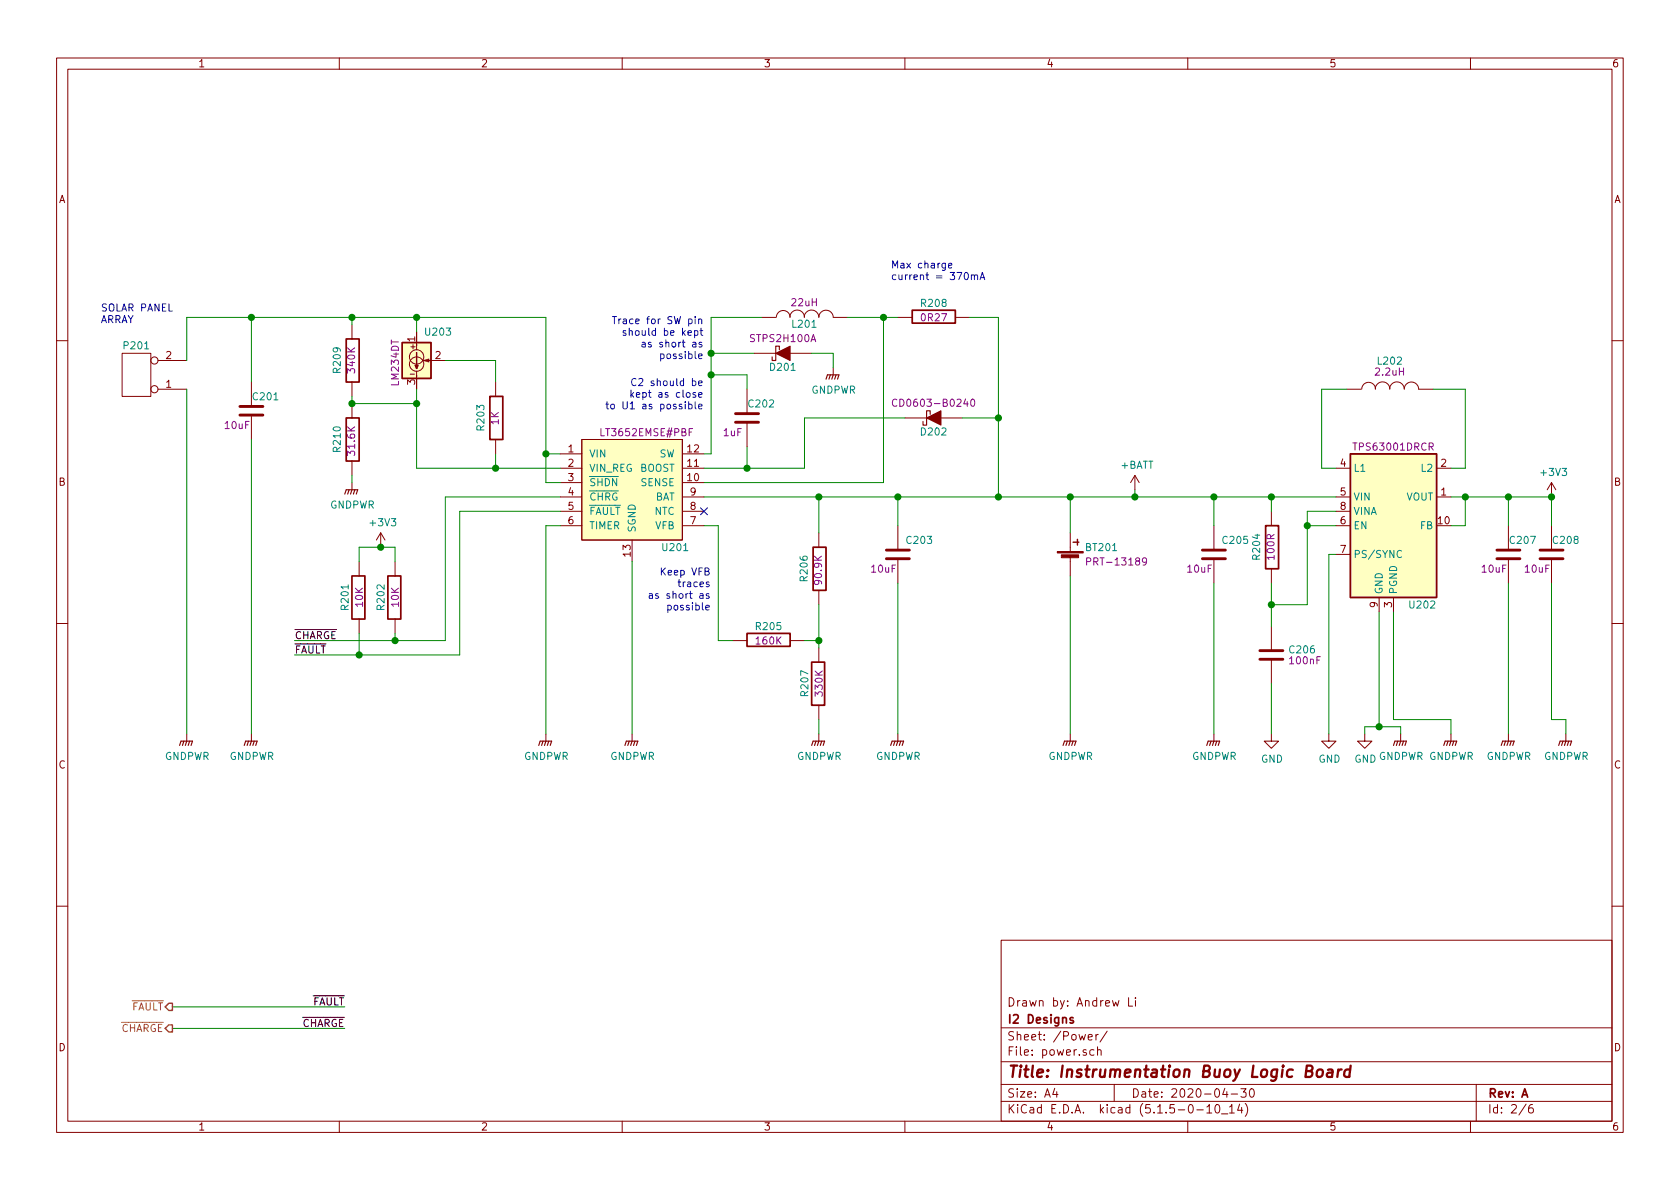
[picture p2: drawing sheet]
<svg xmlns="http://www.w3.org/2000/svg" width="297mm" height="210mm" viewBox="0 0 297 210" stroke-linecap="round" stroke-linejoin="round" font-family="sans-serif">
<g fill="none" stroke="#840000" stroke-width=".18">
<path d="M10 10.3h277v189.9h-277zM12 12.2h273v186.1h-273zM60 10.3v1.9M110 10.3v1.9M160 10.3v1.9M210 10.3v1.9M260 10.3v1.9M62.2 57.4v2.5M73.7 58.7v3.1M134.6 56.1h2.6M137.3 56.1a1.22 1.22 0 0 1 1.2-1.2 1.22 1.22 0 0 1 1.2 1.2M139.6 56.1a1.3 1.3 0 0 1 1.3-1.3 1.3 1.3 0 0 1 1.3 1.3"/>
<path d="M142.2 56.1a1.3 1.3 0 0 1 1.3-1.3 1.3 1.3 0 0 1 1.3 1.3 1.27 1.27 0 0 1 1.2-1.2 1.27 1.27 0 0 1 1.3 1.2M147.3 56.1h2.6M158.7 56.1h2.6M168.9 56.1h2.5M10 60.2h2M21.6 62.5h5.1v7.6h-5.1zM27.9 68.8h5.1M27.9 63.7h5.1M44.4 67.6v4.3M44.4 73.4v4.3M62.2 67.6v2.5M62.2 71.4v2.5"/>
<path d="M72.5 66.2h.8M72.6 61.3h.8M73 61v.7M73.7 65.7v3.1M74.9 63.7l.9-.2v.5zM74.9 63.7h3.8M87.6 67.6v2.5M87.6 77.7v2.6M102.9 77.7h17.7v17.8h-17.7zM132.1 68.8v4.3M132.1 74.7v4.3M133.3 62.5h3.9"/>
<path d="M139.7 62.5h3.8M147.3 65v1.3M160 73.9h3.8M166.4 73.9h3.8M238.1 68.8h2.6M240.8 68.8a1.22 1.22 0 0 1 1.2-1.2 1.22 1.22 0 0 1 1.2 1.2M243.2 68.8a1.3 1.3 0 0 1 1.2-1.3 1.3 1.3 0 0 1 1.3 1.3M245.7 68.8a1.3 1.3 0 0 1 1.3-1.3 1.3 1.3 0 0 1 1.3 1.3 1.27 1.27 0 0 1 1.3-1.2 1.27 1.27 0 0 1 1.2 1.2h2.6M285 60.2h2M62.2 81.5v2.6M62.2 85.3v1.3M63.5 99.3v2.5"/>
<path d="M67.3 94.2l-.8 1.3M67.3 94.2v2.6M67.3 94.2l.8 1.3M69.8 99.3v2.5M99.1 80.3h3.8M99.1 82.8h3.8M99.1 85.3h3.8M99.1 87.9h3.8M99.1 90.4h3.8M99.1 93h3.8M111.8 95.5v3.8M120.6 80.3h3.9"/>
<path d="M120.6 82.8h3.9M120.6 85.3h3.9M120.6 87.9h3.9M120.6 90.4h3.9M120.6 93h3.9M144.8 94.2v2.6M158.7 93v4.3M158.7 98.8v4.3M189.2 94.2v3.3M189.2 98.5v3.3M200.7 84.1l-.8 1.2M200.7 84.1v2.5"/>
<path d="M200.7 84.1l.7 1.2M214.6 93v4.3M214.6 98.8v4.3M224.8 90.4v2.6M236.2 82.8h2.6M236.2 87.9h2.6M236.2 90.4h2.6M236.2 93h2.6M236.2 98h2.6M254 82.8h2.5M254 87.9h2.5M266.7 93v4.3"/>
<path d="M266.7 98.8v4.3M274.3 85.3l-.7 1.3M274.3 85.3v2.6M274.3 93v4.3M274.3 98.8v4.3M274.3 85.3l.8 1.3M10 110.3h2M63.5 109.5v2.5M69.8 109.5v2.5M129.5 113.3h2.6M139.7 113.3h2.5M144.8 104.4v2.5"/>
<path d="M144.8 114.5v2.6M224.8 100.6v2.5M224.8 110.7v4.4M224.8 116.6v4.3M243.8 105.7v2.5M246.4 105.7v2.5M285 110.3h2M33 129.8v1.3M44.4 129.8v1.3M96.5 129.8v1.3M111.8 129.8v1.3M144.8 124.7v2.5"/>
<path d="M144.8 129.8v1.3M158.7 129.8v1.3M189.2 129.8v1.3M214.6 129.8v1.3M224.8 129.8v1.3h1.3l-1.3 1.2-1.3-1.2h1.3M234.9 129.8v1.3h1.3l-1.3 1.2-1.2-1.2h1.2M241.3 129.8v1.3h1.3l-1.3 1.2-1.3-1.2h1.3M247.6 129.8v1.3M256.5 129.8v1.3M266.7 129.8v1.3M276.9 129.8v1.3M10 160.2h2"/>
<path d="M177 166.3h108v32h-108zM199.5 176.4v1.5h.8M200.8 176.4v.2M200.8 176.9v1M285 160.2h2M60 198.3v1.9M110 198.3v1.9M160 198.3v1.9M177 194.8h108M177 191.8h108M177 187.8h108M177 181.8h108"/>
<path d="M186.5 192.5l-.4 1h1M186.8 193v1M192.4 183.4l.7-.1v-.3l-.5-.1-.2 .2 .1 .7h.6M193.4 185.7l-.4-.1-.3 .3 .1 .6 .2 .1 .4-.1M193.8 182.9v1M194.1 185.7l.2-.1 .3 .1 .1 .9M194.1 185.1v1.5M194.2 182.9l-.4 .2v.1M195.8 182.3l-1.3 2M197 191.8v3M210 198.3v1.9M211.6 196.3h1.2"/>
<path d="M213.4 195.8l.4-.5v1.5M213.4 196.8h.8M215 195.4l.3-.1a.94 .94 0 0 1 0 1.5 .8 .8 0 0 1-.6-.6 .8 .8 0 0 1 .3-.8zM216 197h1.1M216.6 192.5l-.4 1h.9M216.9 193v1M217.4 195.8l.4-.5v1.5M217.4 196.8h.8M217.7 193.5h1.1M219.2 195.2l-.4 1.1h.9M219.4 192.5h.9l-.5 .6 .5 .1v.7l-.3 .1-.6-.1M219.5 195.8v1"/>
<path d="M220.2 195.1a1.71 1.71 0 0 1 0 2.3M221.1 192.6l.2-.1a.8 .8 0 0 1 .5 .8 .8 .8 0 0 1-.5 .7 1 1 0 0 1-.2-1.4zM260 198.3v1.9M261 191.8v6.5M269.8 195.2l-1.2 2M271 195.3a.62 .62 0 0 0-.7 .7v.7l.3 .1 .4-.1 .1-.5-.1-.2-.4-.1-.3 .3"/>
<circle cx="27.3" cy="63.7" r=".63"/>
<circle cx="27.3" cy="68.8" r=".63"/>
<circle cx="73.7" cy="64.4" r="1.27"/>
<circle cx="73.7" cy="63.1" r="1.27"/>
</g>
<path d="M233 189.3a.53 .53 0 0 1 .5-.2 .53 .53 0 0 1 .4 .4l-.1 .6a.54 .54 0 0 1-.5 .4 .54 .54 0 0 1-.5-.4zM234.8 189.2h.8l-.1 1.2M235.6 189.6l-.7 .1a.4 .4 0 0 0-.3 .3 .4 .4 0 0 0 .2 .4l.7-.1M236.6 189.1l-.2 1.3M237.2 189.1a.55 .55 0 0 0-.6 .4M238.7 189.2a.68 .68 0 0 0-1 .3v.8l.3 .1 .6-.1M238.8 188.4l-.2 2" fill="none" stroke="#840000" stroke-width=".41"/>
<path d="M61.2 59.9h2.3v7.7h-2.3zM161.3 54.9h7.6v2.2h-7.6zM61.2 73.9h2.3v7.6h-2.3zM86.6 70.1h2.3v7.6h-2.3zM143.8 96.8h2.2v7.6h-2.2zM223.8 93h2.3v7.6h-2.3zM62.2 101.8h2.3v7.7h-2.3zM68.6 101.8h2.3v7.7h-2.3zM132.1 112h7.6v2.3h-7.6zM143.5 117.1h2.3v7.6h-2.3zM189.7 180l-.3-.1-.2 .2 .1 .3 .4 .1v.3h-.5" fill="none" stroke="#840000" stroke-width=".3"/>
<g fill="#ffffc2" stroke="#ffffc2" stroke-width=".18">
<path d="M102.9 77.7h17.7v17.8h-17.7z"/>
<path d="M238.8 80.3h15.2v25.4h-15.2z"/>
<path d="M71.1 60.6h5.1v6.3h-5.1z"/>
</g>
<g fill="none" stroke="#840000" stroke-width=".51">
<path d="M42.4 73.4h4.1M42.4 71.9h4.1M130 74.7h4.1M130 73.1h4.1M156.7 98.8h4.1M156.7 97.3h4.1M212.6 98.8h4.1M212.6 97.3h4.1M264.7 98.8h4M264.7 97.3h4M272.3 98.8h4.1M272.3 97.3h4.1"/>
<path d="M222.8 116.6h4M222.8 115.1h4"/>
</g>
<g fill="#840000" stroke="#840000" stroke-width=".18">
<path d="M163.8 73.9l2.6-1.3v2.6z"/>
<path d="M186.9 97.5h4.6v.3h-4.6z"/>
<path d="M187.7 98.1h3v.5h-3z"/>
<path d="M137.2 62.5l2.5-1.3v2.5z"/>
</g>
<g fill="none" stroke="#840000" stroke-width=".2">
<path d="M137.8 61.8v-.6h-.6v2.5h-.7v-.6M146 67.1l.3-.8h2l-.2 .8M146.8 66.3l-.2 .8M147.3 66.3l-.2 .8M147.8 66.3l-.2 .8M164.5 73.3v-.7h-.7v2.6h-.6v-.7M61 87.4l.2-.8h2l-.2 .8M61.7 86.6l-.2 .8M62.2 86.6l-.2 .8M62.7 86.6l-.2 .8M31.7 131.8l.3-.7h2l-.2 .7M32.5 131.1l-.2 .7"/>
<path d="M33 131.1l-.2 .7M33.5 131.1l-.2 .7M43.2 131.8l.2-.7h2.1l-.3 .7M43.9 131.1l-.2 .7M44.4 131.1l-.2 .7M45 131.1l-.3 .7M95.2 131.8l.3-.7h2l-.2 .7M96 131.1l-.2 .7M96.5 131.1l-.2 .7M97 131.1l-.2 .7M110.5 131.8l.2-.7h2.1l-.3 .7M111.3 131.1l-.3 .7"/>
<path d="M111.8 131.1l-.3 .7M112.3 131.1l-.3 .7M143.5 131.8l.3-.7h2l-.3 .7M144.3 131.1l-.3 .7M144.8 131.1l-.3 .7M145.3 131.1l-.3 .7M157.5 131.8l.2-.7h2.1l-.3 .7M158.2 131.1l-.2 .7M158.7 131.1l-.2 .7M159.3 131.1l-.3 .7M188 131.8l.2-.7h2l-.2 .7M188.7 131.1l-.2 .7"/>
<path d="M189.2 131.1l-.2 .7M189.7 131.1l-.2 .7M213.4 131.8l.2-.7h2l-.2 .7M214.1 131.1l-.2 .7M214.6 131.1l-.2 .7M215.1 131.1l-.2 .7M246.4 131.8l.2-.7h2.1l-.3 .7M247.1 131.1l-.2 .7M247.6 131.1l-.2 .7M248.2 131.1l-.3 .7M255.3 131.8l.2-.7h2.1l-.3 .7M256 131.1l-.2 .7"/>
<path d="M256.5 131.1l-.2 .7M257 131.1l-.2 .7M265.4 131.8l.3-.7h2l-.2 .7M266.2 131.1l-.3 .7M266.7 131.1l-.3 .7M267.2 131.1l-.2 .7M275.6 131.8l.2-.7h2.1l-.3 .7M276.4 131.1l-.3 .7M276.9 131.1l-.3 .7M277.4 131.1l-.3 .7"/>
</g>
<path d="M158.6 70.7a.51 .51 0 0 0-.7 0 .51 .51 0 0 0-.1 .6 .46 .46 0 0 0 .2 .5 .46 .46 0 0 0 .6-.1M171.8 70.7l.1-.1a.69 .69 0 0 1 .5 .6 .69 .69 0 0 1-.5 .7l-.2-.3-.1-.2zM192.1 99.3l.7-.1v-.4l-.7-.2v1.3M202.7 99.2l-.2 .2h-.4l-.1-.2v-.3l.2-.3h.3l.2 .3a.97 .97 0 0 1-.2 1h-.4" fill="none" stroke="#840084" stroke-width=".18"/>
<path d="M71.1 60.6h5.1v6.3h-5.1zM73.4 64.6h.5l-.2 .5zM73.7 62.4v2.7M189.7 95.9h1.1M190.5 95.4v1M238.8 80.3h15.2v25.4h-15.2z" fill="none" stroke="#840000" stroke-width=".25"/>
<path d="M247.8 97.5a.6 .6 0 0 0-.8 .4 .6 .6 0 0 0 .5 .7l.3-.1" fill="none" stroke="#008484" stroke-width=".18"/>
<g fill="none" stroke="#008400" stroke-width=".18">
<path d="M44.4 56.1v11.5M62.2 56.1v1.3M73.7 56.1v2.6M134.6 56.1h-8.9v24.2h-1.2M149.9 56.1h8.8M156.2 56.1v29.2h-31.7M171.4 56.1h5.1v31.8M33 63.7v-7.6h63.5v29.2h2.6M33 68.8v61M44.4 77.7v52.1M62.2 70.1v1.3h11.5M73.7 68.8v14h25.4"/>
<path d="M78.7 63.7h8.9v3.9M125.7 62.5h7.6M125.7 66.3h6.4v2.5M132.1 79v3.8M143.5 62.5h3.8v2.5M160 73.9h-17.8v8.9h-17.7M170.2 73.9h6.3M238.1 68.8h-4.4v14h2.5M253.4 68.8h5.7v14h-2.6M62.2 84.1v1.2M63.5 99.3v-2.5h6.3v2.5M87.6 80.3v2.5"/>
<path d="M96.5 80.3h2.6M99.1 93h-2.6v36.8M99.1 87.9h-20.4v25.4h-26.6M99.1 90.4h-17.8v25.4h-29.2M111.8 99.3v30.5M124.5 93h2.5v20.3h2.5M124.5 87.9h111.7M144.8 87.9v6.3M158.7 87.9v5.1M189.2 87.9v6.3M200.7 86.6v1.3M214.6 87.9v5.1"/>
<path d="M224.8 87.9v2.5M231.1 93h5.1M236.2 90.4h-5.1v16.5h-6.3M236.2 98h-1.3v31.8M256.5 87.9h17.8v5.1M259.1 87.9v5.1h-2.6M266.7 87.9v5.1M63.5 112v3.8M69.8 112v1.3M142.2 113.3h2.6M144.8 106.9v7.6M158.7 103.1v26.7"/>
<path d="M189.2 101.8v28M214.6 103.1v26.7M224.8 103.1v7.6M243.8 108.2v20.3M246.4 108.2v19h10.1v2.6M266.7 103.1v26.7M274.3 103.1v24.1h2.6v2.6M144.8 127.2v2.6M224.8 120.9v8.9M241.3 129.8v-1.3h6.3v1.3M30.5 178h30.5M30.5 181.9h30.5"/>
</g>
<path d="M29.8 177.4h.7v1.3h-.7l-.6-.7zM29.8 181.2h.7v1.3h-.7l-.6-.6z" fill="none" stroke="#848400" stroke-width=".25"/>
<g fill="none" stroke="#0000c2" stroke-width=".18">
<path d="M108.3 56h.7M108.6 56v1.2M109.4 56.4v.8M109.8 56.4l-.4 .2M110.6 58.5h-.3l-.1 .1v.2l.4 .1v.4h-.4M111.3 58.6l.1-.1h.3l.1 .8M111.3 58v1.3M123.8 58.5h.5M124 58v1.1l.3 .2M167.7 47l.6-.1-.1-.3h-.3l-.2 .1 .1 .6h.4M170.6 48.3l.2-.1a.67 .67 0 0 1 .4 .6 .67 .67 0 0 1-.4 .6l-.3-.2v-.2zM171.8 48.7l.1-.1 .3 .1 .1 .7"/>
<path d="M171.8 48.6v.8M172.3 48.8l.2-.2 .3 .1v.7M173.3 49.4l.4-1.2 .4 1.2M173.4 49.1h.6M107.1 71.5h.5M107.3 71v1.1l.3 .2M108.1 71.5h.3l.2 .1-.1 .7h-.3l-.2-.2zM111.6 69v1.3M111.7 69.8l.3 .5M112 69.4l-.4 .5M112.4 67.1a.5 .5 0 0 0-.6 0 .5 .5 0 0 0-.1 .6 .45 .45 0 0 0 .2 .4 .45 .45 0 0 0 .5 0M112.5 69.8l.6-.1v-.2l-.4-.1-.2 .2 .1 .6h.5"/>
<path d="M113.5 60.6h.5l.1 .8M114.1 60.8l-.4 .1-.2 .2v.2h.6M123.5 71.9l.6-.1v-.3h-.4l-.2 .1 .1 .7h.5M114.8 105h.5l.1 .8M115.4 105.3h-.5l-.1 .2v.3h.6M119.9 102.9h.5"/>
</g>
<g fill="#008400" stroke="#008400" stroke-width=".25">
<circle cx="176.5" cy="87.9" r=".51"/>
<circle cx="200.7" cy="87.9" r=".51"/>
<circle cx="44.5" cy="56.1" r=".51"/>
<circle cx="189.2" cy="87.9" r=".51"/>
<circle cx="63.5" cy="115.8" r=".51"/>
<circle cx="69.9" cy="113.3" r=".51"/>
<circle cx="87.6" cy="82.8" r=".51"/>
<circle cx="73.7" cy="71.4" r=".51"/>
<circle cx="125.7" cy="62.5" r=".51"/>
<circle cx="132.1" cy="82.8" r=".51"/>
<circle cx="73.7" cy="56.1" r=".51"/>
<circle cx="96.5" cy="80.3" r=".51"/>
<circle cx="158.8" cy="87.9" r=".51"/>
<circle cx="144.8" cy="87.9" r=".51"/>
<circle cx="274.3" cy="87.9" r=".51"/>
<circle cx="259.1" cy="87.9" r=".51"/>
<circle cx="266.7" cy="87.9" r=".51"/>
<circle cx="144.8" cy="113.3" r=".51"/>
<circle cx="224.8" cy="87.9" r=".51"/>
<circle cx="224.8" cy="106.9" r=".51"/>
<circle cx="231.1" cy="93" r=".51"/>
<circle cx="156.2" cy="56.1" r=".51"/>
<circle cx="214.6" cy="87.9" r=".51"/>
<circle cx="176.5" cy="73.9" r=".51"/>
<circle cx="243.8" cy="128.5" r=".51"/>
<circle cx="125.7" cy="66.3" r=".51"/>
<circle cx="62.2" cy="71.4" r=".51"/>
<circle cx="67.3" cy="96.8" r=".51"/>
<circle cx="62.2" cy="56.1" r=".51"/>
</g>
<path d="M123.9 89.8l1.2 1.2M125.1 89.8l-1.2 1.2" fill="none" stroke="#000084" stroke-width=".18"/>
<text font-size="2.8" fill="#840000" x="178" y="190.5">Title: Instrumentation Buoy Logic Board</text>
<g font-size="2.1" fill="#840000">
<text x="178" y="178">Drawn by: Andrew Li</text>
<text x="178" y="184">Sheet: /Power/</text>
<text x="178" y="181">I2 Designs</text>
<text x="178" y="186.7">File: power.sch</text>
<text x="178" y="196.9">KiCad E.D.A. kicad (5.1.5-0-10_14)</text>
<text x="178" y="194.1">Size: A4</text>
<text x="200" y="194.1">Date: 2020-04-30</text>
<text x="263" y="194.1">Rev: A</text>
<text x="263" y="196.9">Id: 2/6</text>
</g>
<g font-size="1.8" fill="#840000">
<text x="35" y="11.9">1</text>
<text x="85" y="11.9">2</text>
<text x="135" y="11.9">3</text>
<text x="185" y="11.9">4</text>
<text x="235" y="11.9">5</text>
<text x="285" y="11.9">6</text>
<text x="10.4" y="35.9">A</text>
<text x="285.4" y="35.9">A</text>
<text x="29.4" y="63.5">2</text>
<text x="73.4" y="60.4" transform="rotate(-90 73.4 60.4)">1</text>
<text x="77" y="63.5">2</text>
<text x="29.4" y="68.6">1</text>
<text x="73.4" y="68" transform="rotate(-90 73.4 68)">3</text>
<text x="100.5" y="80">1</text>
<text x="100.5" y="82.5">2</text>
<text x="121.6" y="82.5">11</text>
<text x="121.6" y="80">12</text>
<text x="237" y="82.5">4</text>
<text x="254.8" y="82.5">2</text>
<text x="10.4" y="85.9">B</text>
<text x="100.5" y="85.1">3</text>
<text x="100.5" y="87.6">4</text>
<text x="121.6" y="85.1">10</text>
<text x="122.1" y="87.6">9</text>
<text x="237" y="87.6">5</text>
<text x="254.8" y="87.6">1</text>
<text x="285.4" y="85.9">B</text>
<text x="100.5" y="90.2">5</text>
<text x="100.5" y="92.7">6</text>
<text x="122.1" y="92.7">7</text>
<text x="122.1" y="90.2">8</text>
<text x="237" y="92.7">6</text>
<text x="237" y="90.2">8</text>
<text x="254.3" y="92.7">10</text>
<text x="111.5" y="98.4" transform="rotate(-90 111.5 98.4)">13</text>
<text x="237" y="97.8">7</text>
<text x="243.6" y="107.4" transform="rotate(-90 243.6 107.4)">9</text>
<text x="246.1" y="107.4" transform="rotate(-90 246.1 107.4)">3</text>
<text x="10.4" y="135.9">C</text>
<text x="285.4" y="135.9">C</text>
<text x="10.4" y="185.9">D</text>
<text x="285.4" y="185.9">D</text>
<text x="35" y="199.9">1</text>
<text x="85" y="199.9">2</text>
<text x="135" y="199.9">3</text>
<text x="185" y="199.9">4</text>
<text x="235" y="199.9">5</text>
<text x="285" y="199.9">6</text>
</g>
<g font-size="1.8" fill="#0000c2">
<text x="157.5" y="47.5">Max charge</text>
<text x="157.5" y="49.5">current = 370mA</text>
<text x="17.8" y="55.1">SOLAR PANEL</text>
<text x="17.8" y="57.1">ARRAY</text>
<text x="110.4" y="57.3">Trace for SW pin</text>
<text x="112" y="59.4">should be kept</text>
<text x="115.1" y="61.4">as short as</text>
<text x="117.3" y="63.5">possible</text>
<text x="113.4" y="68.3">C2 should be</text>
<text x="113.4" y="70.3">kept as close</text>
<text x="109.9" y="72.4">to U1 as possible</text>
<text x="117.4" y="101.8">Keep VFB</text>
<text x="116.4" y="105.9">as short as</text>
<text x="118.5" y="107.9">possible</text>
<text x="120.5" y="103.8">traces</text>
</g>
<g font-size="1.8" fill="#008484">
<text x="75.3" y="59.4">U203</text>
<text x="140.2" y="58">L201</text>
<text x="163" y="54.3">R208</text>
<text x="22" y="61.8">P201</text>
<text x="60.2" y="65.8" transform="rotate(-90 60.2 65.8)">R209</text>
<text x="136.3" y="65.6">D201</text>
<text x="243.7" y="64.5">L202</text>
<text x="44.9" y="70.8">C201</text>
<text x="143.4" y="69.6">GNDPWR</text>
<text x="85.6" y="76" transform="rotate(-90 85.6 76)">R203</text>
<text x="132.5" y="72.1">C202</text>
<text x="163" y="77">D202</text>
<text x="60.2" y="79.8" transform="rotate(-90 60.2 79.8)">R210</text>
<text x="104.1" y="80.9">VIN</text>
<text x="104.1" y="83.4">VIN_REG BOOST</text>
<text x="116.5" y="80.9">SW</text>
<text x="198.2" y="82.9">+BATT</text>
<text x="239.3" y="83.4">L1</text>
<text x="251.4" y="83.4">L2</text>
<text x="58.3" y="89.9">GNDPWR</text>
<text x="104.1" y="86">SHDN</text>
<text x="104.1" y="88.5">CHRG</text>
<text x="113.4" y="86">SENSE</text>
<text x="115.7" y="88.5">BAT</text>
<text x="239.3" y="88.5">VIN</text>
<text x="248.6" y="88.5">VOUT</text>
<text x="272.6" y="84.2">+3V3</text>
<text x="65.6" y="93.1">+3V3</text>
<text x="104.1" y="91.1">FAULT</text>
<text x="104.1" y="93.6">TIMER</text>
<text x="112.4" y="94.2" transform="rotate(-90 112.4 94.2)">SGND</text>
<text x="115.7" y="91.1">NTC</text>
<text x="115.8" y="93.6">VFB</text>
<text x="239.3" y="93.6">EN</text>
<text x="239.3" y="91.1">VINA</text>
<text x="251.1" y="93.6">FB</text>
<text x="117.3" y="97.5">U201</text>
<text x="160.4" y="96.2">C203</text>
<text x="192.1" y="97.5">BT201</text>
<text x="216.3" y="96.2">C205</text>
<text x="222.8" y="98.9" transform="rotate(-90 222.8 98.9)">R204</text>
<text x="239.3" y="98.7">PS/SYNC</text>
<text x="267.1" y="96.2">C207</text>
<text x="274.7" y="96.2">C208</text>
<text x="61.6" y="107.7" transform="rotate(-90 61.6 107.7)">R201</text>
<text x="68" y="107.7" transform="rotate(-90 68 107.7)">R202</text>
<text x="142.8" y="102.7" transform="rotate(-90 142.8 102.7)">R206</text>
<text x="244.5" y="105.2" transform="rotate(-90 244.5 105.2)">GND</text>
<text x="247" y="105.2" transform="rotate(-90 247 105.2)">PGND</text>
<text x="249.4" y="107.6">U202</text>
<text x="133.8" y="111.4">R205</text>
<text x="228.1" y="115.5">C206</text>
<text x="142.9" y="123" transform="rotate(-90 142.9 123)">R207</text>
<text x="29.1" y="134.4">GNDPWR</text>
<text x="40.5" y="134.4">GNDPWR</text>
<text x="92.6" y="134.4">GNDPWR</text>
<text x="107.8" y="134.4">GNDPWR</text>
<text x="140.9" y="134.4">GNDPWR</text>
<text x="154.8" y="134.4">GNDPWR</text>
<text x="185.3" y="134.4">GNDPWR</text>
<text x="210.7" y="134.4">GNDPWR</text>
<text x="223" y="134.9">GND</text>
<text x="233.1" y="134.9">GND</text>
<text x="239.5" y="134.9">GND</text>
<text x="243.7" y="134.4">GNDPWR GNDPWR</text>
<text x="262.8" y="134.4">GNDPWR</text>
<text x="272.9" y="134.4">GNDPWR</text>
</g>
<g font-size="1.8" fill="#840084">
<text x="140.1" y="54.1">22uH</text>
<text x="163" y="56.8">0R27</text>
<text x="62.8" y="65.8" transform="rotate(-90 62.8 65.8)">340K</text>
<text x="132.9" y="60.5">STPS2H100A</text>
<text x="70.5" y="68.1" transform="rotate(-90 70.5 68.1)">LM234DT</text>
<text x="158.9" y="71.9">CD0603-B0240</text>
<text x="243.3" y="66.4">2.2uH</text>
<text x="39.9" y="75.9">10uF</text>
<text x="88.2" y="75.1" transform="rotate(-90 88.2 75.1)">1K</text>
<text x="106.5" y="77.1">LT3652EMSE#PBF</text>
<text x="128" y="77.1">1uF</text>
<text x="62.8" y="80.4" transform="rotate(-90 62.8 80.4)">31.6K</text>
<text x="239.6" y="79.7">TPS63001DRCR</text>
<text x="154.2" y="101.3">10uF</text>
<text x="192.9" y="100">PRT-13189</text>
<text x="210" y="101.3">10uF</text>
<text x="225.3" y="98.9" transform="rotate(-90 225.3 98.9)">100R</text>
<text x="262.1" y="101.3">10uF</text>
<text x="269.7" y="101.3">10uF</text>
<text x="64.2" y="107.3" transform="rotate(-90 64.2 107.3)">10K</text>
<text x="70.5" y="107.3" transform="rotate(-90 70.5 107.3)">10K</text>
<text x="145.3" y="103.2" transform="rotate(-90 145.3 103.2)">90.9K</text>
<text x="133.8" y="114">160K</text>
<text x="228.2" y="117.5">100nF</text>
<text x="145.5" y="123" transform="rotate(-90 145.5 123)">330K</text>
</g>
<g font-size="1.8">
<text x="52.1" y="113">CHARGE</text>
<text x="52.1" y="115.6">FAULT</text>
<text x="55.2" y="177.8">FAULT</text>
<text x="53.3" y="181.6">CHARGE</text>
</g>
<g font-size="1.8" fill="#848400">
<text x="23.2" y="178.7">FAULT</text>
<text x="21.3" y="182.5">CHARGE</text>
</g>
</svg>
